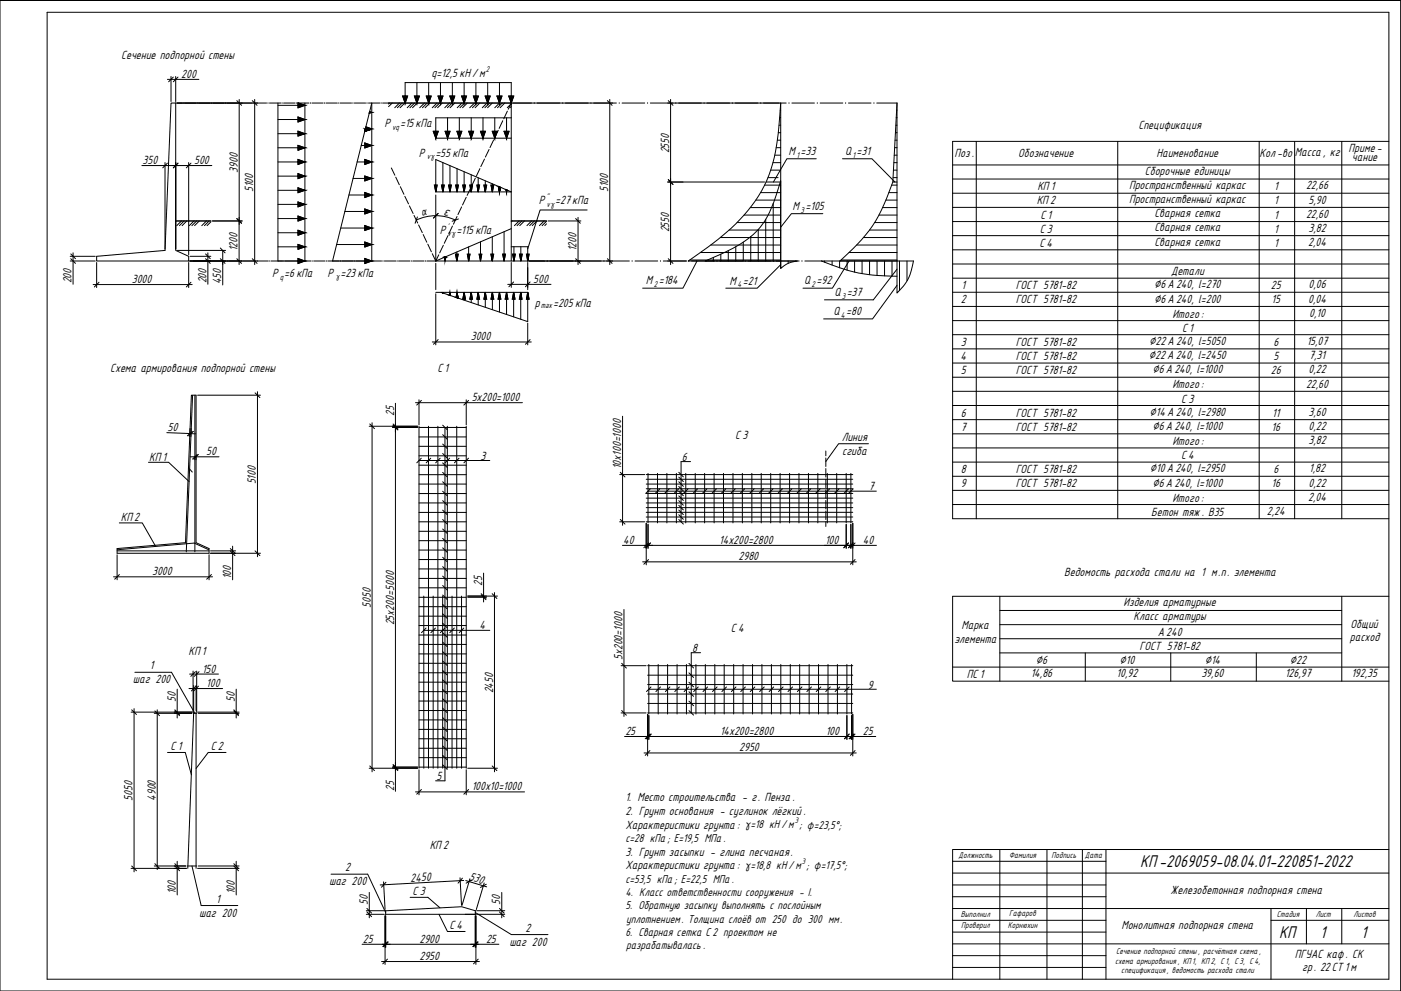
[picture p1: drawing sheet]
<svg xmlns="http://www.w3.org/2000/svg" width="594mm" height="420mm" viewBox="0 0 594 420" stroke-linecap="round" stroke-linejoin="round" font-family="sans-serif">
<!-- layer: thin -->
<g fill="none" stroke="#000" stroke-width=".42">
<path d="M0 .2h593.9v420h-593.9zM117.9 43.7v67M129.3 43.7v67M164.8 43.7h52M165.2 43.7l-.4 .4M166.3 43.7l-1.5 1.5M169.4 43.7l-2 2M170.5 43.7l-2 2M171.6 43.7l-2 2M174.7 43.7l-2 2M175.8 43.7l-2 2M176.9 43.7l-2 2"/>
<path d="M180 43.7l-2 2M181.1 43.7l-2 2M182.2 43.7l-1.9 2M185.3 43.7l-2 2M186.4 43.7l-2 2M187.5 43.7l-2 2M190.6 43.7l-2 2M191.7 43.7l-2 2M192.8 43.7l-2 2M195.9 43.7l-2 2M197 43.7l-2 2M198.2 43.7l-2.1 2"/>
<path d="M201.2 43.7l-2 2M202.3 43.7l-2 2M203.5 43.7l-2 2M206.5 43.7l-2 2M207.6 43.7l-2 2M208.7 43.7l-1.9 2M211.8 43.7l-2 2M212.9 43.7l-2 2M214 43.7l-2 2M216.8 44l-1.7 1.7M216.8 45.1l-.6 .6M346.1 67.3h-12.4l-5.7 9.9"/>
<path d="M357.3 67.3h12.4l9.8 9.9M403.9 75.9h185M74.5 93.7h15M77 93.7l-2 2M78.1 93.7l-2 2M79.2 93.7l-2 2M82.3 93.7l-2 2M83.4 93.7l-2 2M84.5 93.7l-2 2M87.5 93.7l-1.9 2M88.7 93.7l-2 2M89.5 94l-1.7 1.7"/>
<path d="M184.8 82.7v28M216.8 93.7h14.9M217.1 93.7l-.3 .3M220.1 93.7l-2 2M221.3 93.7l-2.1 2M222.4 93.7l-2 2M225.4 93.7l-2 2M226.6 93.7l-2 2M227.7 93.7l-2 2M230.8 93.7l-2.1 2M231.7 93.8l-1.8 1.9M231.7 94.9l-.7 .8"/>
<path d="M249 89h-20l-5.2 16.5M348.9 90.6h-13.3l-4.6 5.8M403.9 81.9h185M403.9 87.9h185M403.9 93.9h185M403.9 99.9h185M141 110.7l16.6-67v67M184.8 111.6v11.2M223.8 113.5v9.3M295.6 110.7l-6 11.5h-17.1M331 112.2l-9.9 10h-13.3M360 110.7l-7 11.5h-12.5"/>
<path d="M380.4 114.1l-10.1 13h-20.7M403.9 105.9h185M403.9 111.9h185M403.9 117.9h185M380.4 121l-10.4 14.2h-20.8M403.9 123.9h185M403.9 129.9h185M403.9 135.9h185M403.9 141.9h185M403.9 147.9h185M403.9 153.9h185M403.9 159.9h185"/>
<path d="M81.2 167.6h1.9v62.5l5.5 2.5v2h-38.9v-2l29-2.5zM403.9 165.9h185M403.9 171.9h185M403.9 177.9h185M62.9 196h8.6l8.7 8.2M177.7 195.2h30M178.6 194.3l-1.9 1.9M182.7 194.3l-2 1.9M186.6 194.3l-1.9 1.9M187.7 196.3l2 1.9M187.7 192.3l2 1.9M187.7 188.3l2 1.9"/>
<path d="M187.7 184.3l2 1.9M187.7 180.3l2 1.9M188.7 181.2v149.8h-4M190.7 194.3l-2 1.9M194.6 194.3l-1.9 1.9M198.7 194.3l-2 1.9M292.8 195.7h-4v25.5M368.3 188.1h-12.7l-5.4 7.6M403.9 183.9h185M403.9 189.9h185M403.9 195.9h185M187.7 216.3l2 1.9"/>
<path d="M187.7 212.3l2 1.9M187.7 208.3l2 1.9M187.7 204.3l2 1.9M187.7 200.3l2 1.9M274.8 208.2h96.8M275.8 207.3l-2 1.9M279.8 207.3l-2 1.9M283.8 207.3l-2 1.9M287.8 207.3l-2 1.9M287.8 218.2l2 2M287.8 216.2l2 2M287.8 214.2l2 2"/>
<path d="M287.8 212.3l2 1.9M287.8 210.2l2 2M287.8 208.2l2 2M287.8 206.2l2 2M287.8 204.3l2 1.9M287.8 202.3l2 1.9M287.8 200.2l2 2M291.8 207.3l-2 1.9M295.8 207.3l-2 1.9M299.8 207.3l-2 1.9M303.8 207.3l-2 1.9M307.8 207.3l-2 1.9"/>
<path d="M311.8 207.3l-2 1.9M315.8 207.3l-2 1.9M319.8 207.3l-2 1.9M323.8 207.3l-2 1.9M327.8 207.3l-2 1.9M331.8 207.3l-2 1.9M335.8 207.3l-2 1.9M339.8 207.3l-2 1.9M343.8 207.3l-2 1.9M347.8 207.3l-2 1.9M351.8 207.3l-2 1.9M355.8 207.3l-2 1.9"/>
<path d="M359.8 207.3l-2 1.9M361.8 207.3l-2 1.9M403.9 201.9h185M403.9 207.9h185M403.9 213.9h185M50.6 221.7h9.7l5.7 9.9M187.7 236.3l2 1.9M187.7 232.3l2 1.9M187.7 228.3l2 1.9M187.7 224.3l2 1.9M187.7 220.3l2 1.9M287.8 220.3l2 1.9"/>
<path d="M187.7 256.2l2 2M187.7 252.3l2 1.9M187.7 248.2l2 2M187.7 244.3l2 1.9M187.7 240.2l2 2M179.7 267.3h28M180.7 266.3l-2 1.9M184.7 266.3l-2 1.9M187.7 276.3l2 1.9M187.7 272.2l2 2M187.7 268.3l2 1.9M187.7 264.2l2 2"/>
<path d="M187.7 260.3l2 1.9M188.7 266.3l-2 1.9M192.7 266.3l-2 1.9M196.7 266.3l-2 1.9M297.1 276.7h-4v25.6M57.2 285h15.5l9.9 17.4M187.7 296.2l2 2M187.7 292.3l2 1.9M187.7 288.2l2 2M187.7 284.3l2 1.9M187.7 280.2l2 2M275.1 292.2h96.5"/>
<path d="M276.1 291.3l-1.9 1.9M280.1 291.3l-2 1.9M284.1 291.3l-1.9 1.9M288.1 291.3l-2 1.9M292.1 291.3l-2 1.9M292.1 297.3l2 1.9M292.1 293.3l2 1.9M292.1 289.3l2 1.9M292.1 285.3l2 1.9M292.1 281.3l2 1.9M296.1 291.3l-2 1.9M300.1 291.3l-2 1.9"/>
<path d="M304.1 291.3l-2 1.9M308.1 291.3l-2 1.9M312.1 291.3l-2 1.9M316.1 291.3l-2 1.9M320.1 291.3l-2 1.9M324.1 291.3l-2 1.9M328.1 291.3l-2 1.9M332.1 291.3l-2 1.9M336.1 291.3l-2 1.9M340.1 291.3l-2 1.9M344.1 291.3l-2 1.9M348.1 291.3l-2 1.9"/>
<path d="M352.1 291.3l-2 1.9M356.1 291.3l-2 1.9M360.1 291.3l-2 1.9M71 319h7.6l2.6 9.5M95.8 319h-7.5l-5.2 6.8M187.7 316.3l2 1.9M187.7 312.3l2 1.9M187.7 308.3l2 1.9M187.7 304.2l2 2M187.7 300.3l2 1.9M292.1 301.3l2 1.9M187.7 324.3l2 1.9"/>
<path d="M187.7 320.3l2 1.9M81.4 367.2l3.9 16.7h15.5M140.4 370.6h15.5l7.6 16.3M403.9 365.2h65.1M403.9 370.2h65.1M403.9 375.2h65.1M173.9 380.4h7.5l5.2 4.5M186.1 387.6l3.6 7.3h7.5M201.5 386.9l15.3 9.3h15.6M403.9 380.2h65.1M403.9 385.2h65.1M403.9 390.2h65.1"/>
<path d="M403.9 395.2h65.1M403.9 400.2h65.1M403.9 405.2h65.1M403.9 410.2h65.1"/>
</g>
<!-- layer: frame -->
<g fill="none" stroke="#000" stroke-width=".42">
<path d="M20 5.2h568.9v410h-568.9zM424 360.2v55M443.9 360.2v55M459 360.2v55M469 360.2v55M469 370.2h119.9M588.9 360.2h-185v55M469 385.2h119.9M538.9 385.2v30M538.9 390.2h50M554 385.2v15M569 385.2v15"/>
<path d="M469 400.2h119.9"/>
</g>
<!-- layer: thick -->
<g fill="none" stroke="#000" stroke-width=".42">
<path d="M164.8 43.7h52v67M331 43.7v67M380.4 43.7v67M74.5 93.7h15M216.8 93.7h14.9M184.8 110.7h39M299 110.7h39M348.4 110.7h38.9M81.7 167.6l-2.7 66.4M82.6 167.6v66.4M80.4 198.8l1.1 1.4M49.7 233.6h38.9"/>
<path d="M88.4 233l-6.1-2.7-32.6 2.8"/>
</g>
<!-- layer: basic -->
<g fill="#000" stroke="#000" stroke-width=".42">
<path d="M154.7 55.5l.3 .1zM154.8 55.2l.2 .3h-.3zM154.8 55.2l.4 .3zM154.8 55.2h1.5l-1.1 .3zM155.2 53.8l2.4 .9h-2.7zM211.3 79l.5 .2zM211.8 79.2l.4 .2zM214.6 80.4l.2 .1zM188.7 109l.4 .1zM188.7 109l.4-.2zM190.8 124.2v.9zM190.8 124.2l.3 1z"/>
<path d="M193.8 124.2v1.9zM193.8 124.2l.5 2z"/>
<path d="M126.4 55.6l2.9 1.1h-2.9zM126.4 56.7v1l2.9-1z"/>
<path d="M126.4 49.6l2.9 1.1h-2.9zM126.4 50.7v1l2.9-1z"/>
<path d="M126.4 43.6l2.9 1.1h-2.9zM126.4 44.7v1l2.9-1z"/>
<path d="M154.7 55.5l.3 .1zM154.7 55.6h.3z"/>
<path d="M156.7 47.3l.9 .4h-1zM156.6 47.7l-.1 .3 1.1-.3z"/>
<path d="M154.9 54.7l1.4 .5 1.3-.5zM154.9 54.7l1.4 .5h-1.5z"/>
<path d="M170.7 40.7h1.1v3zM171.8 40.7v3l1-3z"/>
<path d="M175.7 40.7h1.1v3zM176.8 40.7v3l1-3z"/>
<path d="M180.8 40.7h1v3zM181.8 40.7v3l1-3z"/>
<path d="M183.7 55.7h1.1v2.9zM184.8 55.7v2.9l1-2.9z"/>
<path d="M185.8 40.7h1v3zM186.8 40.7v3l1-3z"/>
<path d="M188.8 55.7h1v2.9zM189.8 55.7v2.9l1-2.9z"/>
<path d="M190.8 40.7h1v3zM191.8 40.7v3l1-3z"/>
<path d="M193.8 55.7h1v2.9zM194.8 55.7v2.9l1-2.9z"/>
<path d="M195.7 40.7h1.1v3zM196.8 40.7v3l1-3z"/>
<path d="M198.8 55.7h1v2.9zM199.8 55.7v2.9l1-2.9z"/>
<path d="M200.7 40.7h1.1v3zM201.8 40.7v3l1.1-3z"/>
<path d="M203.8 55.7h1v2.9zM204.8 55.7v2.9l1-2.9z"/>
<path d="M205.7 40.7h1.1v3zM206.8 40.7v3l1.1-3z"/>
<path d="M208.7 55.7h1.1v2.9zM209.8 55.7v2.9l1.1-2.9z"/>
<path d="M210.7 40.7h1.1v3zM211.8 40.7v3l1.1-3z"/>
<path d="M213.7 55.7h1.1v2.9zM214.8 55.7v2.9l1.1-2.9z"/>
<path d="M215.7 40.7h1.1v3zM216.8 40.7v3l1-3z"/>
<path d="M126.4 79.6l2.9 1.1h-2.9zM126.4 80.7v1l2.9-1z"/>
<path d="M126.4 73.6l2.9 1.1h-2.9zM126.4 74.7v1l2.9-1z"/>
<path d="M126.4 67.6l2.9 1.1h-2.9zM126.4 68.7v1l2.9-1z"/>
<path d="M126.4 61.6l2.9 1.1h-2.9zM126.4 62.7v1l2.9-1z"/>
<path d="M154.7 74.6l2.9 1h-2.9zM154.7 75.6v1.1l2.9-1.1z"/>
<path d="M154.7 67.6l2.9 1.1h-2.9zM154.7 68.7v1l2.9-1z"/>
<path d="M154.7 60.6l2.9 1.1h-2.9zM154.7 61.7v1l2.9-1z"/>
<path d="M184.2 78.4h.6v3zM184.8 78.4v3l.6-3z"/>
<path d="M187.2 78.4h.6v3zM187.8 78.4v3l.6-3z"/>
<path d="M190.2 78.4h.6v3zM190.8 78.4v3l.6-3z"/>
<path d="M193.2 78.4h.6v3zM193.8 78.4v3l.6-3z"/>
<path d="M196.2 78.4h.6v3zM196.8 78.4v3l.6-3z"/>
<path d="M199.2 78.4h.6v3zM199.8 78.4v3l.6-3z"/>
<path d="M202.2 78.4h.6v3zM202.8 78.4v3l.6-3z"/>
<path d="M205.2 78.4h.6v3zM205.8 78.4v3l.6-3z"/>
<path d="M208.2 78.4h.6v3zM208.8 78.4v3l.6-3z"/>
<path d="M211.4 79.2l.4 .2zM211.4 79.2l.4 .2z"/>
<path d="M211.4 79.4l.4 1v-1zM211.4 79.4l.4 1z"/>
<path d="M211.8 79.4l.2 1 .2-1zM211.8 79.4l.2 1z"/>
<path d="M126.4 97.6l2.9 1.1h-2.9zM126.4 98.7v1l2.9-1z"/>
<path d="M126.4 91.6l2.9 1.1h-2.9zM126.4 92.7v1l2.9-1z"/>
<path d="M126.4 85.6l2.9 1.1h-2.9zM126.4 86.7v1l2.9-1z"/>
<path d="M154.7 95.6l2.9 1.1h-2.9zM154.7 96.7v1l2.9-1z"/>
<path d="M154.7 88.6l2.9 1.1h-2.9zM154.7 89.7v1l2.9-1z"/>
<path d="M154.7 81.6l2.9 1.1h-2.9zM154.7 82.7v1l2.9-1z"/>
<path d="M211.6 80.4l.2 .2zM211.6 80.4l.2 .2z"/>
<path d="M211.6 80.6l.2 .8zM211.6 80.6l.2 .8zM211.8 80.6v.8zM211.8 80.6v.8z"/>
<path d="M211.8 80.4l.2 .2zM211.8 80.4l.2 .2z"/>
<path d="M214.6 80.6l.2 .8zM214.6 80.6l.2 .8zM214.8 80.6v.8zM214.8 80.6v.8z"/>
<path d="M126.4 109.6l2.9 1.1h-2.9zM126.4 110.7v1l2.9-1z"/>
<path d="M126.4 103.6l2.9 1h-2.9zM126.4 104.6v1.1l2.9-1.1z"/>
<path d="M154.7 109.6l2.9 1.1h-2.9zM154.7 110.7v1l2.9-1z"/>
<path d="M154.7 102.6l2.9 1.1h-2.9zM154.7 103.7v1l2.9-1z"/>
<path d="M188.4 109.1l.3-.1zM188.4 109.1l.3 1.6v-1.6z"/>
<path d="M188.7 109l.4 .1zM188.7 109.1h.4l-.4 1.6z"/>
<path d="M193.1 107.7h.6v3zM193.7 107.7v3l.6-3z"/>
<path d="M198.2 107.7h.5v3zM198.7 107.7v3l.6-3z"/>
<path d="M203.2 107.7h.6v3zM203.8 107.7v3l.5-3z"/>
<path d="M208.2 107.7h.5v3zM208.7 107.7v3l.6-3z"/>
<path d="M213.1 107.7h.6v3zM213.7 107.7v3l.6-3z"/>
<path d="M217.3 107.7h.6v3zM217.9 107.7v3l.6-3z"/>
<path d="M220.3 107.7h.6v3zM220.9 107.7v3l.5-3z"/>
<path d="M223.2 107.7h.6v3zM223.8 107.7v3l.6-3z"/>
<path d="M187.8 124v.2zM187.8 124l-.1 .2z"/>
<path d="M190.8 124.2l-.3 .9h.3zM190.5 125.1l.3 .1z"/>
<path d="M190.8 124.2v1h.3zM190.8 125.2l.3 .1z"/>
<path d="M190.8 124v.2zM190.8 124v.2z"/>
<path d="M193.8 124.2l-.4 1.9h.4zM193.4 126.1l.4 .1z"/>
<path d="M193.8 124.2v2h.5zM193.8 126.2l.5 .2z"/>
<path d="M193.8 124v.2zM193.8 124v.2z"/>
<path d="M196.8 124v2.9h.6zM196.8 124v2.9h-.6z"/>
<path d="M199.8 124v2.9h.6zM199.8 124v2.9h-.6z"/>
<path d="M202.8 124v2.9h.6zM202.8 124v2.9h-.6z"/>
<path d="M205.8 124v2.9h.6zM205.8 124v2.9h-.6z"/>
<path d="M208.8 124v2.9h.6zM208.8 124v2.9h-.6z"/>
<path d="M211.8 124v2.9h.6zM211.8 124v2.9h-.6z"/>
<path d="M214.8 124v2.9h.6zM214.8 124v2.9h-.6z"/>
<path d="M217.8 124v2.9h.6zM217.8 124v2.9h-.6z"/>
<path d="M220.8 124v2.9h.6zM220.8 124v2.9h-.6z"/>
<path d="M223.8 124v2.9h.6zM223.8 124v2.9h-.6z"/>
</g>
<g fill="none" stroke="#000" stroke-width=".42">
<path d="M176.8 35v8.7l-1.1-3h2.1l-1 3M181.8 35v8.7l-1-3h2l-1 3M186.8 35v8.7l-1-3h2l-1 3M191.8 35v8.7l-1-3h2l-1 3M196.8 35v8.7l-1.1-3h2.1l-1 3M201.8 35v8.7l-1.1-3h2.2l-1.1 3M206.8 35v8.7l-1.1-3h2.2l-1.1 3M211.8 35v8.7l-1.1-3h2.2l-1.1 3M72.5 43.7h2v62.5l5.5 2.5v2h-39v-2l29-2.5zM117.9 56.7h11.4l-2.9-1.1v2.1l2.9-1M117.9 50.7h11.4l-2.9-1.1v2.1l2.9-1M117.9 44.7h11.4l-2.9-1.1v2.1l2.9-1"/>
<path d="M155.2 53.8l2.4 .9h-2.7M156.7 47.3l.9 .4h-1M157.6 54.7l-2.9 .8M157.6 47.7l-1.1 .3M171.8 43.7l1-3h-2.1l1.1 3v-8.7h45v8.7l-1.1-3h2.1l-1 3M189.8 50v8.6l-1-2.9h2l-1 2.9M194.8 50v8.6l-1-2.9h2l-1 2.9M199.8 50v8.6l-1-2.9h2l-1 2.9M204.8 50v8.6l-1-2.9h2l-1 2.9M209.8 50v8.6l-1.1-2.9h2.2l-1.1 2.9M214.8 50v8.6l-1.1-2.9h2.2l-1.1 2.9M216.8 50h-32v8.6l-1.1-2.9h2.1l-1 2.9h32"/>
<path d="M329.6 59.4h1.4M330 56.3h1M330.4 53.1h.6M330.6 49.9h.4M330.8 46.7h.2M331 43.7a102.4 102.4 0 0 1-4.8 30.3 67.4 67.4 0 0 1-24 29.3l-10.3 7.4h39.1M379.5 59.4h.9M379.7 56.3h.7M379.9 53.1h.5M380 49.9h.4M380.2 46.7h.2M380.4 43.7l-1.8 33.5h1.8"/>
<path d="M414 59.9v160M474 59.9v160M534 59.9v160M549 59.9v160M569 59.9v160M588.9 59.9h-185v160h185M117.9 74.7h11.4l-2.9-1.1v2.1l2.9-1M117.9 68.7h11.4l-2.9-1.1v2.1l2.9-1M117.9 62.7h11.4l-2.9-1.1v2.1l2.9-1M149.7 75.6h7.9l-2.9-1v2.1l2.9-1.1M151.4 68.7h6.2l-2.9-1.1v2.1l2.9-1M153.2 61.7h4.4l-2.9-1.1v2.1l2.9-1"/>
<path d="M184.2 78.4l.6 3v-13.8l32 13.8h-32l.6-3M187.8 68.9v12.5l-.6-3M188.4 78.4l-.6 3M190.8 70.2v11.2l-.6-3M191.4 78.4l-.6 3M193.8 71.5v9.9l-.6-3M194.4 78.4l-.6 3M196.8 72.8v8.6l-.6-3M197.4 78.4l-.6 3M199.8 74.1v7.3l-.6-3M200.4 78.4l-.6 3M202.8 75.4v6l-.6-3"/>
<path d="M203.4 78.4l-.6 3M205.8 76.7v4.7l-.6-3M206.4 78.4l-.6 3M208.8 77.9v3.5l-.6-3M209.4 78.4l-.6 3M211.3 79l.5 2.4v-2.2M212.2 79.4l-.4 2M324.2 78.5h6.8M324.9 77.2h6.1M325.7 75.3h4.2M326.8 72.1h4.2M327.8 69h3.2"/>
<path d="M328.5 65.8h2.5M329.1 62.6h1.9M378.1 78.5h2.3M378.6 77.2a69.9 69.9 0 0 1-11.6 22.5l-5.2 5.6-5.6 5.4h24.2v13.5a20.7 20.7 0 0 0 6.9-13.5M378.7 75.3h1.7M378.9 72.1h1.5M379.1 69h1.3M379.2 65.8h1.2M379.3 62.6h1.1M403.9 69.9h185M117.9 98.7h11.4l-2.9-1.1v2.1l2.9-1M117.9 92.7h11.4l-2.9-1.1v2.1l2.9-1"/>
<path d="M117.9 86.7h11.4l-2.9-1.1v2.1l2.9-1M117.9 80.7h11.4l-2.9-1.1v2.1l2.9-1M144.5 96.7h13.1l-2.9-1.1v2.1l2.9-1M146.2 89.7h11.4l-2.9-1.1v2.1l2.9-1M148 82.7h9.6l-2.9-1.1v2.1l2.9-1M213.7 98.3v12.4l.6-3M214.6 80.4l.2 1v-.9M215 80.6l-.2 .8M216.8 96.9l-32 13.8M309.2 97.5h21.8M312.5 94.4h18.5M315.5 91.2h15.5"/>
<path d="M318.2 88h12.8M320.5 84.8h10.5M321.5 97.3v13.4M322.5 81.7h8.5M324.7 93v17.7M327.9 86.3v24.4M368.7 97.5h11.7M370.9 94.4h9.5M372.7 91.2h7.7M374.3 88h6.1M375.7 84.8h4.7M376.9 81.7h3.5"/>
<path d="M117.9 110.7h11.4l-2.9-1.1v2.1l2.9-1M117.9 104.6h11.4l-2.9-1v2.1l2.9-1.1M141 110.7h16.6l-2.9-1.1v2.1l2.9-1M142.7 103.7h14.9l-2.9-1.1v2.1l2.9-1M188.4 109.1l.3 1.6M189.1 108.8l-.4 1.9v-1.7M193.1 107.7l.6 3M193.7 106.8v3.9l.6-3M198.2 107.7l.5 3M198.7 104.7v6l.6-3M203.2 107.7l.6 3M203.8 102.5v8.2l.5-3"/>
<path d="M208.2 107.7l.5 3M208.7 100.4v10.3l.6-3M213.1 107.7l.6 3M216.8 104.6h7v6.1l.6-3M217.3 107.7l.6 3M217.9 104.6v6.1l.6-3M220.3 107.7l.6 3M220.9 104.6v6.1l.5-3M223.2 107.7l.6 3M292.5 110.2h38.5M297.1 107.1h33.9M299 110.7l6-2.6a42.3 42.3 0 0 0 18.3-13.1 58.3 58.3 0 0 0 7.7-18.4v34.1"/>
<path d="M299.3 110.6v.1M301.4 103.9h29.6M302.5 109.2v1.5M305.5 100.7h25.5M305.6 107.8v2.9M308.8 106.3v4.4M312 104.6v6.1M315.2 102.7v8M318.3 100.3v10.4M331 110.7v3.1l3.3-2.2 3.7-.9M331 110.7v3.1M334.2 110.7v.9"/>
<path d="M337.4 110.7v.1M348.4 110.7a71.8 71.8 0 0 0 32 6.4M349.7 110.7v.5M352.8 110.7v1.7M356 110.7v2.8M356.7 110.2h23.7M359.2 110.7v3.9M360 107.1h20.4M362.4 110.7v4.7M363.3 103.9h17.1M365.5 110.7v5.3M366.2 100.7h14.2"/>
<path d="M368.7 110.7v5.8M371.9 110.7v6.1M375.1 110.7v6.3M378.2 110.7v6.4M381.4 110.7v12.4M384.6 110.7v8.3M184.8 124h39l.6 2.9M187 124l36.8 12.4v-12.4l-.6 2.9M187.7 124.2l.1-.2v.2M187.8 124v.2M190.5 125.1l.3-1.1v1.2M190.8 124l.3 1.3"/>
<path d="M193.4 126.1l.4-2.1v2.2M193.8 124l.5 2.4M196.2 126.9l.6-2.9v3.3M196.8 124l.6 2.9M199.2 126.9l.6-2.9v4.3M199.8 124l.6 2.9M202.2 126.9l.6-2.9v5.3M202.8 124l.6 2.9M205.2 126.9l.6-2.9v6.3M205.8 124l.6 2.9M208.2 126.9l.6-2.9v7.3M208.8 124l.6 2.9"/>
<path d="M211.2 126.9l.6-2.9v8.3M211.8 124l.6 2.9M214.2 126.9l.6-2.9v9.3M214.8 124l.6 2.9M217.2 126.9l.6-2.9v10.3M217.8 124l.6 2.9M220.2 126.9l.6-2.9v11.3M220.8 124l.6 2.9M177.7 180.7v145M177.7 185.3h20M177.7 181.2h20M177.7 189.2h20"/>
<path d="M177.7 193.3h20M177.7 197.2h20M181.7 180.7v145M185.7 180.7v145M189.7 180.7v145M193.7 180.7v145M197.7 180.7v145M177.7 201.3h20M177.7 205.2h20M177.7 209.3h20M177.7 213.2h20M177.7 217.3h20"/>
<path d="M274 201.2h87.6M274 205.2h87.6M274 209.2h87.6M274 213.2h87.6M274 217.2h87.6M274 203.2h87.6M274 207.2h87.6M274 211.2h87.6M274 215.2h87.6M274 219.2h87.6M274.8 200.7v21M278.8 200.7v21"/>
<path d="M282.8 200.7v21M286.8 200.7v21M290.8 200.7v21M294.8 200.7v21M298.8 200.7v21M302.8 200.7v21M306.8 200.7v21M310.8 200.7v21M314.8 200.7v21M318.8 200.7v21M322.8 200.7v21M326.8 200.7v21"/>
<path d="M330.8 200.7v21M334.8 200.7v21M338.8 200.7v21M342.8 200.7v21M346.8 200.7v21M350.8 200.7v21M354.8 200.7v21M358.8 200.7v21M360.8 200.7v21M177.7 221.2h20M177.7 225.3h20M177.7 229.2h20"/>
<path d="M177.7 233.2h20M177.7 237.2h20M274 221.2h87.6M177.7 241.2h20M177.7 245.2h20M177.7 249.2h20M177.7 253.2h20M177.7 257.2h20M179.7 252.7v73M183.7 252.7v73M187.7 252.7v73M191.7 252.7v73"/>
<path d="M195.7 252.7v73M424 258.8h145M424 252.8v36M569 252.8v36M588.9 252.8h-185v36h185M177.7 261.2h20M177.7 265.2h20M177.7 269.2h20M177.7 273.2h20M177.7 277.2h20M424 264.8h145M424 270.8h145"/>
<path d="M424 276.8h145M460.2 276.8v12M496.4 276.8v12M532.7 276.8v12M177.7 281.2h20M177.7 285.2h20M177.7 289.2h20M177.7 293.2h20M177.7 297.2h20M274.6 282.2h87M274.6 286.3h87M274.6 290.2h87"/>
<path d="M274.6 294.3h87M274.6 298.2h87M275.1 281.7v21M279.1 281.7v21M283.1 281.7v21M287.1 281.7v21M291.1 281.7v21M295.1 281.7v21M299.1 281.7v21M303.1 281.7v21M307.1 281.7v21M311.1 281.7v21"/>
<path d="M315.1 281.7v21M319.1 281.7v21M323.1 281.7v21M327.1 281.7v21M331.1 281.7v21M335.1 281.7v21M339.1 281.7v21M343.1 281.7v21M347.1 281.7v21M351.1 281.7v21M355.1 281.7v21M359.1 281.7v21"/>
<path d="M361.1 281.7v21M403.9 282.8h185M81.9 302.4h1.5M82.1 301.9l-2.5 66.3M83.1 301.9v66.3M177.7 301.2h20M177.7 305.2h20M177.7 309.2h20M177.7 313.2h20M177.7 317.2h20M274.6 302.3h87M177.7 321.2h20"/>
<path d="M177.7 325.2h20M79.4 367.2h4M163.3 386.2l32.4-1.8 6.1 1.8M163.3 387.6h38.5M163.5 386.1v1.5M201.5 386.1v1.5"/>
</g>
<!-- layer: size -->
<g fill="none" stroke="#000" stroke-width=".42">
<path d="M71 33.7h13.3M72.5 32.4v10.7M74.5 32.4v10.7M75.1 43.7h34.2M101.4 42.2v53M108 42.2v70M217.4 43.7h42.4M258.6 42.2v70M283.1 43.7h47.3M284.4 42.2v70M60.2 70.2h15.8M70 68.9v36.6"/>
<path d="M73 70.2h16.8M74.5 68.9v36.6M80 68.9v39.1M283.1 77.2h41.1M90.1 93.7h12.6M101.4 92.2v20M176.5 93.3a19.2 19.2 0 0 1 16.6 0M232.4 93.7h13.9M245.1 92.2v20M29.8 110.7h10.6M29.8 108.7h10.6M31 107.2v13.3"/>
<path d="M41 111.3v10.6M75.1 106.2h20.6M80 111.3v10.6M80.6 110.7h28.7M80.6 108.7h8.8M88.1 107.2v13.3M94.4 106.2v14.6M216.8 111.3v10.5M223.8 111.3v10.5M224.4 110.7h35.4M283.1 110.7h8.2M39.5 120.7h42"/>
<path d="M184.8 124.5v21.7M215.3 120.6h18.3M223.8 137v9.2M183.3 145h42M83.8 167.6h26.6M109.2 166.1v70M157.8 179.2v148M167.7 171v12.2M167.7 179.7v147M176.2 170.7h45.3M177.7 169.5v10.6M197.7 169.5v10.6"/>
<path d="M264 176.5v46.2M70.7 183.4l12.3 .5M80.6 181.7l-.2 3.4M80.6 193.7h12.3M81.1 181.7l-.2 3.4M82.6 193.5v1.4M83.1 193.5v1.4M156.5 180.7h20.6M166.5 181.2h10.6M262.8 201.2h10.6M49.7 235.2v10.6M88.6 235.2v10.6"/>
<path d="M89.3 233.6h10.6M89.3 234.6h21.1M98.6 231.6v14.2M262.8 221.2h10.6M263.9 231.2h12.9M272.5 238.2h90.6M273.3 231.2h87M274 221.8v17.7M274.8 222.3v10.2M349.5 231.2h12.8M358.8 231.2h12.8M358.8 222.3v10.2"/>
<path d="M360.8 222.3v10.2M361.6 221.8v17.7M48.1 244.6h42M198.3 252.7h12.6M198.3 253.2h8M205.1 243v12.2M209.7 251.2v76M264.6 258.4v45.3M75.1 292.2v12.2M80.1 291.9h14.3M80.4 285.8h12.2M81.9 284.5v17.3"/>
<path d="M82.1 290.7v10.6M83.1 290.7v10.6M83.4 284.5v17.3M100.2 292.2v12.2M263.4 282.2h10.6M55.6 301.9h25.9M56.9 300.4v69.3M65.4 302.4h15.9M66.7 300.9v67.8M83.8 301.9h17.6M84 302.4h17.4M263.4 302.3h10.6"/>
<path d="M264.8 312.3h12.3M273.1 319.2h90M273.6 312.3h87M274.6 302.9v17.6M275.1 303.4v10.1M349.8 312.3h12.8M359.1 312.3h12.2M359.1 303.4v10.1M361.1 303.4v10.1M361.6 302.9v17.6M156.5 325.7h20.6M166.5 325.2h10.6"/>
<path d="M167.7 323.2v12.3M176.2 335.7h46.2M177.7 326.3v10.7M197.7 326.3v10.7M198.3 325.7h12.6M55.6 368.2h23.4M65.4 367.2h13.4M75.1 365.2v14.2M83.8 368.2h17.6M84 367.2h17.4M100.2 365.2v14.2M156.6 378.4v10.7"/>
<path d="M162.6 373.9l.7 11.6M195.1 372.2l.6 11.6M196.6 373.3l-35.4 1.9M197.5 373.3l8.9 2.7M199.3 372.6l-3.4 11.2M205.3 374.4l-3.3 11.2M212.8 378.4v10.7M155.3 387.6h7.6M155.3 386.1h7.6M163.3 388.3v20.6M163.5 388.3v13.3M201.5 388.3v13.3"/>
<path d="M201.8 388.3v20.6M202.1 387.6h11.9M202.1 386.1h11.9M153.5 400.3h12M161.8 407.7h41.5M162.1 400.3h40.9M199.5 400.3h12"/>
</g>
<!-- layer: 0 -->
<g fill="none" stroke="#000" stroke-width=".42">
<path d="M73.5 32.7l-2 2M75.5 32.7l-2 2M100.4 42.7l2 2M107 42.7l2 2M257.6 42.7l1.9 2M283.4 42.7l2 2M71 69.2l-2 2M75.5 69.2l-2 2M81 69.2l-2 2M283.4 76.2l2 2M100.4 92.7l2 2M177 92l-1 2.7"/>
<path d="M185.8 90.5l-2 2M194.4 92.8l-2.7 1M244.1 92.7l2 2M30 107.7l2 2M30 109.7l2 2M42 119.7l-2 2M81 119.7l-2 2M87.2 107.7l2 2M87.2 109.7l2 2M93.4 105.2l2 2M93.4 109.7l2 2M100.4 109.7l2 2"/>
<path d="M107 109.7l2 2M217.8 119.5l-2 2.1M224.8 119.5l-2 2.1M244.1 109.7l2 2M257.6 109.7l1.9 2M283.4 109.7l2 2M185.8 144l-2 2M224.8 144l-2 2M108.2 166.6l2 2M156.8 179.7l2 2M166.7 179.7l2 2M178.7 169.8l-2 1.9"/>
<path d="M198.7 169.8l-2 1.9M81.5 182.9l-2 1.9M82 182.9l-2 1.9M83.7 192.7l-2 1.9M84.2 192.7l-2.1 1.9M166.7 180.3l2 1.9M263 200.2l2 2M97.7 232.6l2 2M97.7 233.6l2 2M108.2 233.6l2 2M263 220.2l2 2M275 230.2l-2 2"/>
<path d="M275 237.2l-2 2M275.8 230.2l-2 2M359.8 230.2l-2 2M361.8 230.2l-2 2M362.6 230.2l-2 2M362.6 237.2l-2 2M50.6 243.6l-2 2M89.7 243.6l-2.1 2M204 252.2l2.1 2.1M204 251.7l2.1 2M208.7 251.7l2 2M82.9 284.8l-2 2"/>
<path d="M83.1 290.9l-1.9 2M84.2 290.9l-2.1 2M84.4 284.8l-2 2M263.6 281.2l2 2.1M55.8 300.9l2.1 2M65.7 301.4l1.9 2M74.1 301.4l2.1 2M74.1 300.9l2.1 2M99.1 301.4l2 2M99.1 300.9l2 2M263.6 301.2l2 2M275.6 311.2l-2 2"/>
<path d="M275.6 318.2l-2 2.1M276.1 311.2l-2 2M360.1 311.2l-2 2M362.1 311.2l-2 2M362.6 311.2l-2 2M362.6 318.2l-2 2.1M156.8 324.7l2 2M166.7 324.2l2 2M166.7 324.7l2 2M178.7 334.7l-2 2M198.7 334.7l-2 2M208.7 324.7l2 2"/>
<path d="M55.8 367.2l2.1 2M65.7 366.2l1.9 2M74.1 366.2l2.1 2M74.1 367.2l2.1 2M99.1 366.2l2 2M99.1 367.2l2 2M163.7 374.1l-1.9 2.1M196.1 372.3l-1.9 2.1M200.2 373.1l-2.5 1.3M206.2 374.9l-2.5 1.4M155.6 386.6l2 2.1M155.6 385.1l2 2"/>
<path d="M164.3 399.4l-2 2M164.5 399.4l-1.9 2M202.5 399.4l-2 2M202.8 399.4l-2 2M211.8 386.6l2 2.1M211.8 385.1l2 2M164.3 406.7l-2 1.9M202.8 406.7l-2 1.9"/>
</g>
<!-- layer: hatch -->
<g fill="none" stroke="#000" stroke-width=".42">
<path d="M209.3 59.3l-1.5 3.3M211.3 55.2l-1.6 3.3M213.2 51.2l-1.5 3.2M215.1 47.1l-1.5 3.3M216.8 43.7l-1.3 2.6M165.9 71.2l1.5 3.1M167.8 75.1l1.5 3.3M169.8 79.2l1.5 3.2M199.6 79.6l-1.5 3.2M201.5 75.6l-1.5 3.2M203.5 71.5l-1.5 3.2M205.4 67.4l-1.5 3.3"/>
<path d="M207.4 63.4l-1.6 3.2M171.7 83.2l1.5 3.2M173.6 87.3l1.6 3.2M175.6 91.3l1.5 3.3M177.5 95.4l1.6 3.2M179.5 99.4l1.5 3.3M189.9 99.9l-1.5 3.3M191.9 95.8l-1.6 3.3M193.8 91.8l-1.5 3.2M195.7 87.7l-1.5 3.3M197.7 83.7l-1.6 3.2M181.4 103.5l1.5 3.3"/>
<path d="M183.3 107.6l1.5 3.1 1.3-2.7M188 104l-1.6 3.2M350.2 191.2v2.1M350.2 194.2v3.6M350.2 198.7v3.6M350.2 203.2v3.6M350.2 207.7v3.6M350.2 212.2v3.6M350.2 216.7v3.6M350.2 221.1v2.1"/>
</g>
<!-- layer: axles -->
<g fill="none" stroke="#000" stroke-width=".42">
<path d="M74.5 43.7h2.5M78.2 43.7h4.9M84.2 43.7h4.8M90.3 43.7h4.7M96.2 43.7h4.8M102.2 43.7h4.8M108.2 43.7h4.8M114.3 43.7h4.7M120.2 43.7h4.9M126.2 43.7h4.8M132.2 43.7h4.8M138.2 43.7h4.8"/>
<path d="M144.2 43.7h4.9M150.2 43.7h4.8M156.3 43.7h4.7M162.2 43.7h2.6M216.8 43.7h8.6M227.8 43.7h9.6M239.8 43.7h9.6M251.8 43.7h9.6M263.8 43.7h9.6M275.8 43.7h9.6M287.8 43.7h9.6M299.8 43.7h9.6"/>
<path d="M311.8 43.7h9.6M323.8 43.7h9.6M335.8 43.7h9.6M347.8 43.7h9.6M359.8 43.7h9.6M371.8 43.7h8.6M80 110.7h3.8M85 110.7h4.8M91 110.7h4.8M97 110.7h4.8M103 110.7h4.8M109 110.7h4.8"/>
<path d="M115 110.7h4.8M121 110.7h4.8M127 110.7h4.8M133 110.7h4.8M139 110.7h4.8M145 110.7h4.8M151 110.7h4.8M157 110.7h4.8M163 110.7h4.8M169 110.7h4.8M175 110.7h4.8M181 110.7h3.8"/>
<path d="M223.8 110.7h7.1M233.3 110.7h9.6M245.3 110.7h9.6M257.3 110.7h9.6M269.3 110.7h9.6M281.3 110.7h9.6M293.3 110.7h9.6M305.3 110.7h9.6M317.3 110.7h9.6M329.3 110.7h9.6M341.3 110.7h7.1"/>
</g>
<g fill="#000" stroke="#000" stroke-width=".42">
<circle cx="77.6" cy="43.7" r=".07"/>
<circle cx="83.7" cy="43.7" r=".07"/>
<circle cx="89.6" cy="43.7" r=".07"/>
<circle cx="101.7" cy="43.7" r=".07"/>
<circle cx="113.6" cy="43.7" r=".07"/>
<circle cx="119.6" cy="43.7" r=".07"/>
<circle cx="143.6" cy="43.7" r=".07"/>
<circle cx="161.6" cy="43.7" r=".07"/>
<circle cx="226.6" cy="43.7" r=".07"/>
<circle cx="250.6" cy="43.7" r=".07"/>
<circle cx="262.6" cy="43.7" r=".07"/>
<circle cx="274.6" cy="43.7" r=".07"/>
<circle cx="298.6" cy="43.7" r=".07"/>
<circle cx="310.6" cy="43.7" r=".07"/>
<circle cx="334.6" cy="43.7" r=".07"/>
<circle cx="346.6" cy="43.7" r=".07"/>
<circle cx="358.6" cy="43.7" r=".07"/>
<circle cx="370.6" cy="43.7" r=".07"/>
<circle cx="84.4" cy="110.6" r=".07"/>
<circle cx="96.4" cy="110.6" r=".07"/>
<circle cx="102.4" cy="110.6" r=".07"/>
<circle cx="144.4" cy="110.6" r=".07"/>
<circle cx="180.4" cy="110.6" r=".07"/>
<circle cx="232.1" cy="110.6" r=".07"/>
<circle cx="244.1" cy="110.6" r=".07"/>
<circle cx="268.1" cy="110.6" r=".07"/>
<circle cx="292.1" cy="110.6" r=".07"/>
<circle cx="304.1" cy="110.6" r=".07"/>
<circle cx="316.1" cy="110.6" r=".07"/>
<circle cx="340.1" cy="110.6" r=".07"/>
</g>
<g font-size="8">
<text x="483.4" y="367.7">КП -2069059-08.04.01-220851-2022</text>
<text x="542.4" y="397.7">КП</text>
<text x="559.7" y="397.7">1</text>
<text x="577.2" y="397.7">1</text>
</g>
<text font-size="6.1" x="188" y="91" transform="rotate(13 188 91)">ε</text>
<g font-size="5.6">
<text x="51.4" y="24.9">Сечение подпорной стены</text>
<text x="76.8" y="33.1">200</text>
<text x="183" y="32.8">q=12,5 кН /м</text>
<text x="163" y="53.9">P</text>
<text x="169.7" y="53.9">=15кПа</text>
<text x="482.8" y="54.6">Спецификация</text>
<text x="283.7" y="65.1" transform="rotate(-90 283.7 65.1)">2550</text>
<text x="334.4" y="65.9">M =33</text>
<text x="358.4" y="65.7">Q =31</text>
<text x="571.9" y="64.3">Приме -</text>
<text x="60.5" y="69.6">350</text>
<text x="82.3" y="69.6">500</text>
<text x="177.6" y="66.5">P</text>
<text x="184.6" y="66.5">=55 кПа</text>
<text x="404.8" y="66.7">Поз.</text>
<text x="431.8" y="66.7">Обозначение</text>
<text x="490.4" y="66.7">Наименование</text>
<text x="534.1" y="66.7">Кол-во</text>
<text x="549.1" y="66.3">Масса, кг</text>
<text x="573.3" y="68.4">чание</text>
<text x="100.8" y="73.3" transform="rotate(-90 100.8 73.3)">3900</text>
<text x="485.5" y="74.2">Сборочные единицы</text>
<text x="107.4" y="81.5" transform="rotate(-90 107.4 81.5)">5100</text>
<text x="257.9" y="81.5" transform="rotate(-90 257.9 81.5)">5100</text>
<text x="439.9" y="80.7">КП 1</text>
<text x="478.8" y="80.1">Пространственный каркас</text>
<text x="540.3" y="80.7">1</text>
<text x="553.8" y="80.3">22,66</text>
<text x="228.5" y="86.7">P</text>
<text x="235.5" y="86.7">=27 кПа</text>
<text x="336.1" y="89.2">M =105</text>
<text x="439.6" y="86.7">КП 2</text>
<text x="478.8" y="86.1">Пространственный каркас</text>
<text x="540.3" y="86.7">1</text>
<text x="554.9" y="86.3">5,90</text>
<text x="441.2" y="92.7">С1</text>
<text x="489.5" y="92.2">Сварная сетка</text>
<text x="540.3" y="92.7">1</text>
<text x="553.8" y="92.3">22,60</text>
<text x="186.5" y="99.1">P</text>
<text x="193.5" y="99.1">=115 кПа</text>
<text x="283.7" y="98.6" transform="rotate(-90 283.7 98.6)">2550</text>
<text x="440.9" y="98.7">С3</text>
<text x="489.5" y="98.1">Сварная сетка</text>
<text x="540.3" y="98.7">1</text>
<text x="554.9" y="98.3">3,82</text>
<text x="100.8" y="106.5" transform="rotate(-90 100.8 106.5)">1200</text>
<text x="244.5" y="106.5" transform="rotate(-90 244.5 106.5)">1200</text>
<text x="440.8" y="104.7">С 4</text>
<text x="489.5" y="104.1">Сварная сетка</text>
<text x="540.3" y="104.7">1</text>
<text x="554.7" y="104.3">2,04</text>
<text x="115.4" y="117.4">P =6 кПа</text>
<text x="138.9" y="117.3">P =23 кПа</text>
<text x="226.1" y="119.9">500</text>
<text x="496.6" y="116.4">Детали</text>
<text x="30.4" y="120.2" transform="rotate(-90 30.4 120.2)">200</text>
<text x="55.9" y="120.1">3000</text>
<text x="87.5" y="120.2" transform="rotate(-90 87.5 120.2)">200</text>
<text x="93.8" y="120.5" transform="rotate(-90 93.8 120.5)">450</text>
<text x="273.9" y="120.5">M =184</text>
<text x="309.3" y="120.7">M =21</text>
<text x="341" y="120.4">Q =92</text>
<text x="353.8" y="125.5">Q =37</text>
<text x="407.8" y="122.7">1</text>
<text x="430.7" y="122.7">ГОСТ 5781-82</text>
<text x="489.4" y="122.3">∅6 А240, l=270</text>
<text x="538.9" y="122.7">25</text>
<text x="554.9" y="122.3">0,06</text>
<text x="226.8" y="130.3">p</text>
<text x="234.6" y="130.3">=205 кПа</text>
<text x="407.5" y="128.7">2</text>
<text x="430.7" y="128.7">ГОСТ 5781-82</text>
<text x="489.4" y="128.3">∅6 А240, l=200</text>
<text x="539.2" y="128.7">15</text>
<text x="554.7" y="128.3">0,04</text>
<text x="353.4" y="133.6">Q =80</text>
<text x="497.1" y="134.7">Итого :</text>
<text x="555.2" y="134.3">0,10</text>
<text x="501.2" y="140.7">С 1</text>
<text x="199.6" y="144.4">3000</text>
<text x="407.5" y="146.7">3</text>
<text x="430.7" y="146.7">ГОСТ 5781-82</text>
<text x="487.3" y="146.3">∅22 А240, l=5050</text>
<text x="540" y="146.7">6</text>
<text x="554.1" y="146.3">15,07</text>
<text x="407.3" y="152.7">4</text>
<text x="430.7" y="152.7">ГОСТ 5781-82</text>
<text x="487.2" y="152.3">∅22А 240, l=2450</text>
<text x="540" y="152.7">5</text>
<text x="555.2" y="152.3">7,31</text>
<text x="46.7" y="157.9">Схема армирования подпорной стены</text>
<text x="185.5" y="157.5">С1</text>
<text x="407.5" y="158.7">5</text>
<text x="430.7" y="158.7">ГОСТ 5781-82</text>
<text x="488.7" y="158.3">∅6А 240, l=1000</text>
<text x="538.9" y="158.7">26</text>
<text x="554.9" y="158.3">0,22</text>
<text x="497.1" y="164.7">Итого :</text>
<text x="553.8" y="164.3">22,60</text>
<text x="200" y="170.1">5x200=1000</text>
<text x="500.9" y="170.7">С 3</text>
<text x="167.1" y="176.4" transform="rotate(-90 167.1 176.4)">25</text>
<text x="407.5" y="176.7">6</text>
<text x="430.7" y="176.7">ГОСТ 5781-82</text>
<text x="487.5" y="176.3">∅14А 240, l=2980</text>
<text x="539.5" y="176.7">11</text>
<text x="554.9" y="176.3">3,60</text>
<text x="71.1" y="182.8" transform="rotate(2 71.1 182.8)">50</text>
<text x="407.5" y="182.7">7</text>
<text x="430.7" y="182.7">ГОСТ 5781-82</text>
<text x="488.7" y="182.3">∅6А 240, l=1000</text>
<text x="539.2" y="182.7">16</text>
<text x="554.9" y="182.3">0,22</text>
<text x="311.8" y="186.3">С3</text>
<text x="357" y="186.9">Линия</text>
<text x="497.1" y="188.7">Итого :</text>
<text x="554.9" y="188.3">3,82</text>
<text x="63.2" y="195.3">КП 1</text>
<text x="87.5" y="193">50</text>
<text x="203.8" y="194.9">3</text>
<text x="289.2" y="195.4">6</text>
<text x="357.1" y="192.8">сгиба</text>
<text x="500.8" y="194.6">С4</text>
<text x="263.4" y="198.9" transform="rotate(-90 263.4 198.9)">10x100=1000</text>
<text x="407.5" y="200.7">8</text>
<text x="430.7" y="200.7">ГОСТ 5781-82</text>
<text x="487.6" y="200.3">∅10 А240, l=2950</text>
<text x="540" y="200.7">6</text>
<text x="555.2" y="200.3">1,82</text>
<text x="108.5" y="205.4" transform="rotate(-90 108.5 205.4)">5100</text>
<text x="368.4" y="207.8">7</text>
<text x="407.5" y="206.7">9</text>
<text x="430.7" y="206.7">ГОСТ 5781-82</text>
<text x="488.7" y="206.3">∅6А 240, l=1000</text>
<text x="539.2" y="206.7">16</text>
<text x="554.9" y="206.3">0,22</text>
<text x="497.1" y="212.7">Итого :</text>
<text x="554.7" y="212.3">2,04</text>
<text x="51.3" y="220.7">КП2</text>
<text x="488.1" y="218.7">Бетон тяж. B35</text>
<text x="537.2" y="218.3">2,24</text>
<text x="264.3" y="230.6">40</text>
<text x="305" y="230.6">14x200=2800</text>
<text x="349.9" y="230.6">100</text>
<text x="365.9" y="230.6">40</text>
<text x="313.2" y="237.6">2980</text>
<text x="64.5" y="244">3000</text>
<text x="98" y="245.5" transform="rotate(-90 98 245.5)">100</text>
<text x="451.3" y="244.3">Ведомость расхода стали на 1 м.п. элемента</text>
<text x="204.4" y="248.4" transform="rotate(-90 204.4 248.4)">25</text>
<text x="157.2" y="257.9" transform="rotate(-90 157.2 257.9)">5050</text>
<text x="476.4" y="257">Изделия арматурные</text>
<text x="480.7" y="263.1">Класс арматуры</text>
<text x="167.1" y="265.2" transform="rotate(-90 167.1 265.2)">25x200=5000</text>
<text x="203.4" y="266.6">4</text>
<text x="309.9" y="268">С 4</text>
<text x="407.7" y="266.7">Марка</text>
<text x="490.9" y="269.6">А 240</text>
<text x="572.7" y="266.1">Общий</text>
<text x="404.7" y="272.5">элемента</text>
<text x="483.2" y="275.5">ГОСТ 5781-82</text>
<text x="572.4" y="271.9">расход</text>
<text x="79.9" y="277.6">КП 1</text>
<text x="264" y="279.9" transform="rotate(-90 264 279.9)">5x200=1000</text>
<text x="293.5" y="276.4">8</text>
<text x="439.3" y="281.6">∅6</text>
<text x="474.7" y="281.6">∅10</text>
<text x="510.8" y="281.6">∅14</text>
<text x="546.9" y="281.6">∅22</text>
<text x="63.5" y="283.8">1</text>
<text x="85.7" y="285.2">150</text>
<text x="410" y="287.6">ПС 1</text>
<text x="437.1" y="287.2">14,86</text>
<text x="473.5" y="287.2">10,92</text>
<text x="509.4" y="287.2">39,60</text>
<text x="545" y="287.2">126,97</text>
<text x="573.1" y="287.2">192,35</text>
<text x="56.3" y="289.7">шаг 200</text>
<text x="87.5" y="291.3">100</text>
<text x="368" y="291.9">9</text>
<text x="74.5" y="297.6" transform="rotate(-90 74.5 297.6)">50</text>
<text x="99.5" y="297.6" transform="rotate(-90 99.5 297.6)">50</text>
<text x="209.1" y="294" transform="rotate(-90 209.1 294)">2450</text>
<text x="265.2" y="311.6">25</text>
<text x="305.3" y="311.6">14x200=2800</text>
<text x="350.2" y="311.6">100</text>
<text x="365.9" y="311.6">25</text>
<text x="72.3" y="318.1">С 1</text>
<text x="89.4" y="318.1">С2</text>
<text x="313.5" y="318.6">2950</text>
<text x="167.1" y="335.2" transform="rotate(-90 167.1 335.2)">25</text>
<text x="185.1" y="330.5">5</text>
<text x="200" y="335.1">100x10=1000</text>
<text x="56.2" y="339.7" transform="rotate(-90 56.2 339.7)">5050</text>
<text x="66" y="339.6" transform="rotate(-90 66 339.6)">4900</text>
<text x="265.2" y="339.6">1. Место строительства - г. Пенза.</text>
<text x="265.2" y="345.4">2. Грунт основания - суглинок лёгкий .</text>
<text x="265.2" y="351.3">Характеристики грунта: γ=18 кН /м ; φ=23,5°;</text>
<text x="182.2" y="360.1">КП 2</text>
<text x="265.2" y="362.8">3. Грунт засыпки - глина песчаная.</text>
<text x="146.4" y="369.5">2</text>
<text x="265.2" y="368.6">Характеристики грунта: γ=18,8 кН/ м ; φ=17,5°;</text>
<text x="139.5" y="375.3">шаг 200</text>
<text x="174.1" y="373.9" transform="rotate(-3 174.1 373.9)">2450</text>
<text x="198.7" y="373" transform="rotate(16 198.7 373)">530</text>
<text x="74.5" y="379.1" transform="rotate(-90 74.5 379.1)">100</text>
<text x="91.6" y="382.8">1</text>
<text x="99.5" y="379.1" transform="rotate(-90 99.5 379.1)">100</text>
<text x="156" y="383.8" transform="rotate(-90 156 383.8)">50</text>
<text x="175" y="379.5">С3</text>
<text x="212.1" y="383.8" transform="rotate(-90 212.1 383.8)">50</text>
<text x="496.3" y="378.9">Железобетонная подпорная стена</text>
<text x="84.4" y="388.6">шаг 200</text>
<text x="190.6" y="394">С 4</text>
<text x="222.8" y="395.1">2</text>
<text x="475.5" y="393.9">Монолитная подпорная стена</text>
<text x="153.8" y="399.7">25</text>
<text x="177.9" y="399.7">2900</text>
<text x="206.1" y="399.7">25</text>
<text x="216" y="400.9">шаг 200</text>
<text x="177.9" y="407">2950</text>
<text x="549.1" y="406">ПГУАС каф. СК</text>
<text x="552.2" y="411.8">гр. 22СТ 1м</text>
</g>
<g font-size="5.4">
<text x="178.9" y="91.7" transform="rotate(-13 178.9 91.7)">α</text>
<text x="265.2" y="357">c=28 кПа; E=19,5 МПа .</text>
<text x="265.2" y="374.3">c=53,5 кПа; E=22,5 МПа .</text>
<text x="265.2" y="379.9">4. Класс ответственности сооружения - I.</text>
<text x="265.2" y="385.6">5. Обратную засыпку выполнять с послойным</text>
<text x="265.5" y="391.2">уплотнением. Толщина слоёв от 250 до 300 мм.</text>
<text x="265.2" y="396.8">6. Сварная сетка С 2 проектом не</text>
<text x="265.5" y="402.5">разрабатывалась .</text>
</g>
<g font-size="4">
<text x="406.4" y="363.7">Должность</text>
<text x="427.9" y="363.9">Фамилия</text>
<text x="445.9" y="363.9">Подпись</text>
<text x="460.1" y="363.7">Дата</text>
<text x="407.5" y="388.9">Выполнил</text>
<text x="428" y="388.5">Гафаров</text>
<text x="541.4" y="388.9">Стадия</text>
<text x="558" y="388.9">Лист</text>
<text x="574" y="388.9">Листов</text>
<text x="407.6" y="393.6">Проверил</text>
<text x="427.4" y="393.6">Корнюхин</text>
<text x="473.2" y="404.4">Сечение подпорной стены , расчётная схема,</text>
<text x="472.8" y="408.6">схема армирования, КП1, КП 2, С 1, С 3, С 4,</text>
<text x="475.5" y="412.7">спецификация, ведомость расхода стали</text>
</g>
<g font-size="3.9">
<text x="206.1" y="30.6">2</text>
<text x="166.3" y="55.1">vq</text>
<text x="180.9" y="67.6">vγ</text>
<text x="337.8" y="67">1</text>
<text x="361.5" y="66.8">1</text>
<text x="231.6" y="84.5">&quot;</text>
<text x="231.8" y="87.8">vγ</text>
<text x="339.5" y="90.3">3</text>
<text x="189.6" y="97">'</text>
<text x="189.8" y="100.2">vγ</text>
<text x="118.7" y="118.6">q</text>
<text x="277.2" y="121.6">2</text>
<text x="312.7" y="121.8">4</text>
<text x="344.2" y="121.5">2</text>
<text x="229.3" y="130.6">max</text>
<text x="356.9" y="126.6">3</text>
<text x="356.5" y="134.7">4</text>
</g>
<g font-size="3.8">
<text x="142.2" y="118.3">γ</text>
<text x="337" y="349.1">3</text>
<text x="340" y="366.4">3</text>
</g>
</svg>
